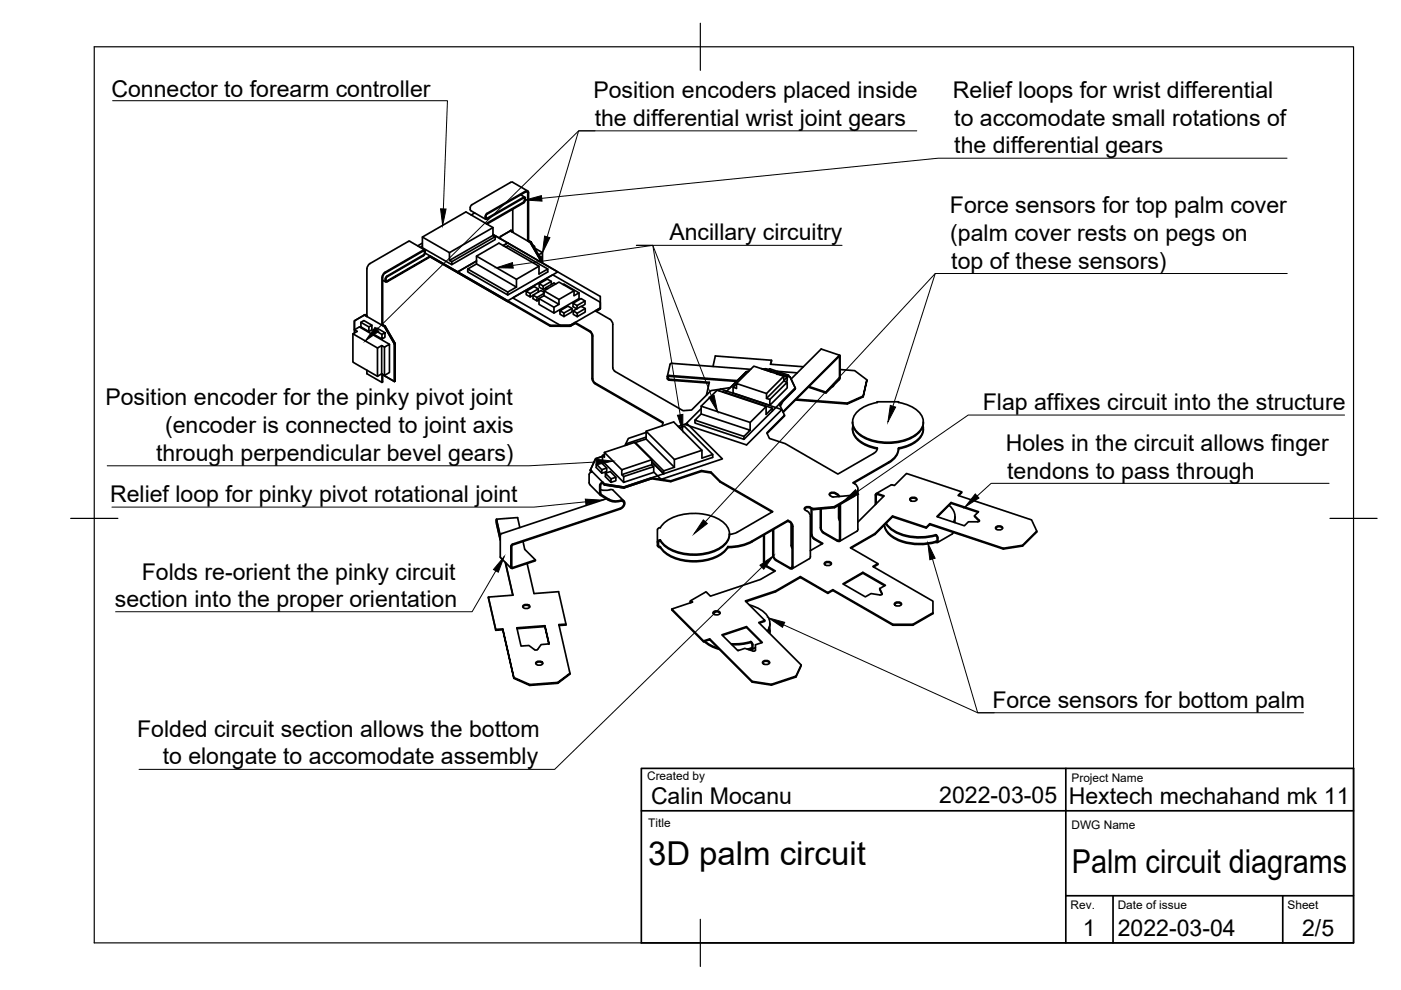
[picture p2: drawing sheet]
<svg xmlns="http://www.w3.org/2000/svg" width="297mm" height="210mm" viewBox="0 0 297 210" stroke-linecap="round" stroke-linejoin="round" font-family="sans-serif">
<!-- layer: Visible -->
<g fill="none" stroke="#000" stroke-width=".36">
<path d="M108.7 38.6l-.5 .1-8.1 4.7a.98 .98 0 0 0-.3 1.2l3.2 1.9M108.7 38.6l3.2 1.9M78.4 55.9l-.4 .5-.2 .6v10.1l-.5-.3 .1-.1 .4 .2-.4-.2-2.3 1.3v1.9M81.1 59.4l.7 .4M81.8 59.4l.3 .2 9.1-5.3v.2l-9.2 5.3M82 58.7l7.8-4.5a.87 .87 0 0 0 .2-1.2l-8.4 4.7-.4 .5-.2 .6v10.2M82.1 58.7l-.2 .2-.1 .6M82.1 59.7l-.2 .1-.2-.3 .2-.8 7.9-4.6 .2-.4-.1-.5-8.3 4.7-.3 .4-.2 .5v10l.6 .4-.6-.4-.1 .2 .5 .3-4.2-2.5-2.2 1.2v1.9M86.6 51.2l-8.2 4.7M86.6 51.2h.3l3.1 1.8M89.6 50.3l5.7 3.3v1.6M89.6 52.2l-.5 .2"/>
<path d="M89.6 51.6l-1 .5M90.1 53.7l6.9 4v.1l-5.8-3.3 25.5 14.7h4.2l1.1-.6 3.2 1.9 .3 .6v9.2M91.2 54.3l25.5 14.7h4.2l1.1-.6 3.3 1.9 .4 .9v9.2l.1 .4 .4 .4M95.3 55.2l9.2-5.3 .5 .3-9.2 5.3zM97 57.7l10.7 6.1v.2l-10.7-6.2zM99.2 57l1.8-1 8.5 4.9-1.8 1zM99.2 57v.7l8.5 4.8v-.6M100.6 45.1l-.7 .5M101 56v-1.7l4.8-2.7 8.5 4.8v1.7l1.8-1.1M101 55.3l-4 2.4M101 54.3l8.5 4.9M102.9 45.9v.4"/>
<path d="M102.9 46.2v.2h.4M103.3 45.2l8.1-4.7h.5l.2 .4v10.1l.5 .3M103.3 47.5l7.7-4.5a.92 .92 0 0 0 .2-1.2l-7.9 4.5-.3-.1 .1-.6 .2-.2 8.4-4.8 .2 .4v10.1M103.3 45.2l-.4 .7M104.5 49.9v-1.6l-5.7-3.4-9.2 5.4v2.2l6.2 3.6M104.5 48.3l-9.2 5.3M105 50.2v.6l-9.2 5.3v-.6M107.2 52.4l.5-.3 8.4 4.9v.7l-8.4 4.8M107.7 51.5l10.6 6.2-10.6 6.1M107.7 51.5l-3.2-1.8 22.8 13.2v2.4l-1.1 .6 3.1 1.8 .6 .8v9.4l.2 .5 .3 .3 14.4 8.4 1.8-.2 4.1-4.1 4.1-.6 3.4-3.4 .5-.1-.5 .1-4.4 4.4M107.7 51.5l-1 .6M108.7 49.1l-.4-.3-2.2 1.4v.4"/>
<path d="M108.7 44.4v4.8l-.5-.2 4.2 2.4 .2-.1 2.1 3.7M110.4 41.3l.9 .5M111 42.9l-7.9 4.5M111.2 42.1v.4M111.2 42.1l-.2-.1-7.7 4.5M111.2 42.5l-.2 .3M111.9 51.1l.2-.1 .5 .3-.2 .1zM112.4 51.4l2.1 3.7 .2-.1v.6M112.6 51.3l2.1 3.7M113 52l.3 .2M113.2 52.3l.1-.1v.4l1.7 1M114.2 54.1l.8-.5v2.2"/>
<path d="M114.2 54.2l.5 .2M114.3 56.4l-4.8 2.8v1.7M114.5 54.6l.2-.2v.6M114.5 55.1v.4M116.9 59.7l-1.7 1M74.8 70.8l5.2 3M75.1 70.6v-.7l1.1-.6 6.4 3.7M75.1 69.9l.6 .4-.9 .5v6l5.2 3M76.5 68.3l1.7 1 .6-.3v.9l-.6 .4-1.7-1v-1l.7-.3 1.6 1M77.8 78.5v.7l3.2 1.9M78.2 69.3v1M79.3 69.9l1.7 1"/>
<path d="M80.9 73.3l-.9 .5v6l.9-.5M81.1 79.5v1.5l-.1 .1v-1.8l2.6 1.6 .2-.1M81.5 69.3l.2-.1 2.1 3.6-.2 .1zM81.5 73.6l1.1-.6v6l-1.1 .6zM81.5 73.6l-.6-.3v6l.6 .3M81.6 70.5l-1.7-.9-.6 .3v1l1.7 1 .6-.4v-1l-.6 .4v1M83.6 72.9v8l.2-.1M83.6 72.9v8l-2.7-1.6M83.8 72.8v8M111.6 61.8l.8 .4v.8l-.8-.5v-.7l1.7-1 .8 .4v.7M113 62.6l-.6 .4M113 62.6l.9 .5"/>
<path d="M114.1 61.2l-1.7 1M114.3 63.3l3.2 1.8v1.3l-3.2-1.9zM114.3 63.3l1-.6 3.2 1.8-1 .6M114.3 63.6l-.4 .2M114.3 60.1l.9 .6v.7l-.9-.5v-.8l1.7-.9 .9 .5v.6M115.3 62.7v-1l3.2 1.8v1M115.3 61.7l3.2-1.9 3.2 1.9v1l1.1-.6M115.3 62l-.6-.4-1.7 1v.7l.9 .5v-.7l1.4-.9M115.8 61l-.6 .4M116.1 61.2l-.3-.2v.4M116.7 69v.2M117.8 60.2l-.3-.2-1.7 1"/>
<path d="M118.7 65.9l.9 .5v.7l-.9-.5v-.7l1.7-1 .9 .5v.7l-1.7 1M118.8 69h2.1v.2h-2.1zM118.8 69l-10.1-5.8 8.5-4.9 10.1 5.8v1.2l-6.4 3.7M119.4 60.3h.2l3.2 1.8v1.2l-5.3 3.1M121.3 65.4l-1.7 1M121.5 64.3l.8 .5M121.5 65.9l.9 .5v.7l-.9-.5v-.7l1.7-1 .9 .5v.8l-1.7 .9M121.7 61.7l-3.2 1.8M122 68.4v.2l-1.1 .6v-.2M123.3 65l.7-.5v-.7l-.8-.5-1.7 1v.7l.8 .5M124 63.8l-1.7 1v.7M124.1 65.4l-1.7 1"/>
<path d="M126.4 66l.9-.5v-.2v.2zM142.1 77.3l-.6 2.5M142.1 77.2l.3-.2 16.8 1.3M161.4 78.2l2.1 .7M163.1 78.3l-.1 .1-.7-.2-.5 .1 .5-.1 5.2 1.7 1.1 2.6-3.3 3.3 3.3-3.3v-.2l-10.9 10.8M163.2 78.2l3.9 1.3M163.2 78.2l-.1 .1M163.5 78.8v.1M163.6 76.6v-.2l-11.9-.9-.5 2.2M163.6 76.4l-.2 .8 6.9 .6M164.8 79.3l2.1 .7M164.8 78.7l4.2 .4"/>
<path d="M166.2 79.7l-6.4-2.1-3.7 3.7M167 79.7l.1 .1M167.2 79.7v.1M167.3 79.7l-.2-.2-.2 .2 .6 .2 1.1 2.4-3.4 3.4 1.1 2.3-3.7 3.8 .5 1.2 3.4 1.1 11.2 6.4 7.5-4.3a1.28 1.28 0 0 0 .8-1.2 6.6 6.6 0 0 1-5.1-3.4l-.1-1.4M174 74.1l-6.3 6.3M174.1 74l3.9 1.3M174.2 74l-.2 .1M178.1 78.4l3.1 .2 2.6 1.9-.8 3.7 .8-3.7M178.1 75.5v4.5M178.1 75.5v-.2h-.2l-11.9 12M125.2 99.8l1.1-2.5 1.4-.5-1.4 .5-1.1 2.3 .3 .4-.4 .2-.2 .4M125.2 99.8v-.2l3 3v.2l4.1 .7v-.2l8.4-2.9"/>
<path d="M125.2 99.8l.2 .2M125.5 80.3l.2 .6 .5 .5 14.3 8.3M126.2 81.2l14.4 8.3-.2 .8M126.4 98.4l1.2 1.2M127.7 96.6l.4 .4v-1.1l6.4-2.1 3.7 3.7v1M128.1 96.4l-.4 .2v1.2l4.5 4.5M128.1 95.9l3.7 3.7M128.6 99.2l-1 .4v.7l-1.2-1.2v-.7l1-.4 1.2 1.2v.8l-1 .3M134.7 93.8l2.3-.7 6 6-2.3 .7zM134.7 93.8v.2M137 93.1v-1.7l5.8-1.9 6 6v1.6l2.3-.7M137 91.7l-3.8 1.3-.7 1.5"/>
<path d="M137 92.7l-4.3 1.4 .2 .3M137 91.4l6 6M138.2 97.5l-6.4 2.1v1M138.6 98.9l-.4-.4-6.4 2.1 .4 .4M140.7 99.8v.6l-2.5-2.5 2.5 2.5M141.7 80.3v-.4l.1-.1 14.3 1.1M141.7 80.3l.2 .1 8.5 .7-.6 2.7M141.8 80.6l8.5 .6M141.8 80.6l-.3-.2v-.5l.3-.3 14.5 1.1M143.8 90.4l1.8-.6 7.6 7.5-13 4.3M144.1 90.7l1-.3 6 6v.6l-10.4 3.4M147.3 89.1l1.4-1.3 10.3 3.4-1.3 1.3z"/>
<path d="M147.3 89.1v.6l10.4 3.4v-.6M148.7 86.1l10.3 3.5M148.7 99.8v.2M148.8 95.5l-5.8 1.9v1.7M152.4 82.9l.4-.4 13 4.3-7.5 7.5-13-4.3 3.4-3.4M153.3 83.2l.1-.1 10.3 3.4v.7M155.4 82.1l.7 .3v-1.1l6.4 2.1M156.1 81.4l-.7 .7v1.2l7.8 2.6M162.4 86.2l-3.4 3.4v1.6M163.2 84.7l3.7-3.7v1.2l-3.7 3.7zM163.7 86.5l-1.3 1.4v-1.7l-10.4-3.5-3.3 3.4v1.7M165.7 85.3l-.3 .7"/>
<path d="M165.9 85.1l-.5 1M166.2 80.8v-1.1l-3.7 3.7v1.1M166.2 80.5l.1 .1M166.3 80.8v-.2l.6-.6v.7l-.3 .3M166.3 88v.2l-3.7 3.7M166.9 81l-.7-.2-3.7 3.7 .7 .2M168.7 84.8l10.9 .9M168.8 84.6l10.8 .9M171.4 82.1l3.7 1.2M176.7 81.8l-.3 .2M177.9 80.3l-2.8 2.8-3.6-1.1M177.9 80.3l.1-4.8-11.9 11.9"/>
<path d="M178.1 80l-.2 .5-2.8 2.8v-.2M180.7 89.5a3.7 3.7 0 0 0 2.3 3.2 11.5 11.5 0 0 0 11.3-.5 3.2 3.2 0 0 0 1.4-2.7M180.7 90.9a4.2 4.2 0 0 0 3.4 3.7l1.9 .6M181.6 87.5a7.6 7.6 0 0 1 4.4-2.2v-.1h4.5v.1a6.4 6.4 0 0 1 5.2 3.4 3.3 3.3 0 0 1-1.8 3.6 11.3 11.3 0 0 1-11.9-.5 2.88 2.88 0 0 1-.4-4.3zM183 84l-3.4 1.5v.2l3.4-1.5M190.5 95a3.6 3.6 0 0 1-2.1 3l-7.6 4.4 .5 .2M195.7 90.2a3.5 3.5 0 0 1-2.2 3.7l-1.9 .8-1.1 .3a3.5 3.5 0 0 1-2.1 3.2l-7.4 4.2M195.7 90.9a3.6 3.6 0 0 1-2.4 3.4l-2.8 .9M105.2 110.3v.3M105.3 110.6v.5M105.3 110.2v-.1l.8 3.5M105.3 110.4v.5"/>
<path d="M105.3 110.1l4.4-.4 .5 2.2M105.3 110.9l.8 3.5M105.3 111.1l.8 3.5M105.3 110.3l.8 3.5M105.3 110.3v.1M107.1 119.2l1.6 7M107.2 119.3l1.6 6.9-5.3 .4 1.6 7M108.3 115.8v4.5M111.8 119.5l1.4 6.3 5.2-.4 1.6 6.9v.2l-1.5 .1M113.5 118.7v.2l-4.8 1.6-.4-.2M124.9 100.6v1.8M124.9 102.3l.2 .4 2.2 2.3"/>
<path d="M127.3 104.6v-1.8l.2-.2 .3-.2v-.2a.75 .75 0 0 0-.7 .7l.2 2 1.7 1.1M127.4 103.8l.7 .2 1.2-.2M127.4 104.5l.1 .4a4.5 4.5 0 0 0 3.5 1.3 1.03 1.03 0 0 1 1.4 .2 1.29 1.29 0 0 1-.9 1.5l-22.8 7.6-.2 .2 .1 4.6 4.9-1.6-2.2-2.2-.4-1.7M127.8 102.2l.4 .4 4.1 .7 5.8-2 4.1 .7 6.5-2.2 2 .3 2 1.9 11.2 6.5-7.6 4.4-1.6 .4M128.4 100.3l1-.3 1.2 1.2v.7l-1.1 .4M128.5 105.8l-22.3 7.4-.1 .4v4.6l2.3 2.3M129 106a3.2 3.2 0 0 0 2.5 .3M129.3 103.8l.7 .2M130 104l2.3 2.2M130.6 101.2l-1.1 .3v.8l-1.1-1.2v-.8l1.1 1.2M131.5 106.3a.62 .62 0 0 1 .8 .3 .62 .62 0 0 1-.3 .8l-.5 .4-22.8 7.6-.4 .4M132.2 101l6.4-2.1v1.3l-6.4 2.1z"/>
<path d="M138.1 101.3v.2l-5.8 2v-.2l-4.1-.7v.2l-.4-.4 .4 .4 4.1 .7 5.8-2 4.1 .6 6.5-2.1 2 .3 2 1.9 11 6.4M138.6 100.1l1.6 1.5M140 114.5a.48 .48 0 0 0-.6 .4M140 114.7l-.3 .1-.1 .9 .4 .2M140 114.5v.2M140 115.9v.2M140 116.1a7.6 7.6 0 0 0 6.1 3 9.8 9.8 0 0 0 7.8-2.5l.4-.5M140 115.9a7.6 7.6 0 0 0 6.1 3 9.8 9.8 0 0 0 7.8-2.4l.4-.6M140 114.5a7.7 7.7 0 0 0 6.1 3 9.7 9.7 0 0 0 7.9-2.5 3 3 0 0 0-1.1-4.6 11.3 11.3 0 0 0-12 .4l-.9 1.1a.5 .5 0 0 0-.6 .4v3.4l.3 .3 .3 .1M140.2 101.6v.2M142.2 102v.1M150.7 100.1v.2"/>
<path d="M152.7 102v.2M154.3 115.9v.2M154.6 113.2a3.6 3.6 0 0 1-2.5 3.4 11.3 11.3 0 0 1-11.2-.8l-.9-1.1M161.9 113.5v5.5l.2 .7 .4 .4M162.1 113.4v5.7M162.1 119.1l.1 .5 .3 .4M162.5 120l1.9 1-3.2 1.9-10.6 3.5-1-.8M164 112.2v5.6l.2 .5 .3 .3M164.5 118.7l3 1.7h.2l.3-.3M167 110.3v.2M167.7 111v4.7M167.7 115.7l.3 .5"/>
<path d="M167.9 111.6v8.5M168 111.5l-.3-.6-.7-.4-7.5 4.4a10.4 10.4 0 0 1-5.2 1.2M168.1 111.7v8.5v.2l-.4 .2-3.2-1.8-.5-.4-.1-.7v-5.4M168.1 111.6a1.49 1.49 0 0 0-1.1-1.3l-7.5 4.4a10.6 10.6 0 0 1-5.2 1.2M170.8 108.2l.4 .2M171.2 108.4l.4 .5 .2 .6M171.6 118.4l-3.7 2.2M171.8 109.5v8.5M171.8 107.8l.4 .1M171.8 118l-.2 .4M171.8 107.5l-.5-.1a.58 .58 0 0 0-.7 .6l.2 .2M171.8 107.7l-.7-.1-.5 .3"/>
<path d="M172 107.8v5.7l.6 .8 1.7 1M172.1 107.9v5.4M172.1 113.3l.2 .5 .3 .3 1.9 1.1-2.7 1.5M173.9 107.9v4M173.9 111.9l.2 .6 .5 .5M174.1 107.9v4.1l.1 .5 .4 .3M174.6 112.8l3 1.7 .2 .1 .2-.3M174.6 113l2.9 1.7M174.8 119.6a.96 .96 0 0 1 1.5 0M175 119.2l.5-.1a.58 .58 0 0 1 .8 .5l-.8 .3a.58 .58 0 0 1-.7-.5zM176.8 107.4l.1 .2-4.7 .3M177.1 104.7l-.7-.1-.6 .3"/>
<path d="M177.1 104.5l-.5-.1a.58 .58 0 0 0-.7 .5l.7 .5 4.5-.4 .1 .2-4.3 2.4M177.1 104.5l.9 .8M177.1 104.7l.8 .6M177.8 105.2v.1M177.8 107.1v2.7M177.8 109.9l.2 .5M178 107v7.3M178.2 106.9v7.5l-.2 .4-.4-.1M181.1 105l-4.3 2.4-4.4 .4-.6-.2M181.3 102.6l.4 .5 .2 .6M181.9 103.7v8.5M181.9 112.2l-.2 .4-3.7 2.2"/>
<path d="M185.5 113.1v.2M185.6 104.9v2.1M185.8 104.7l3.1-1.9 .7 .1 2.6-2.5 11.7 3.9-.8 .7 15.6 5.2 1.1 2.4-3 3-4.1 .6-15.6-5.2-.7 .8-7.2-2.4-3.7 3.7-5.2 3 5.8 3.4-1 .6 12.7 7.4v2.4l-4.3 2.5h-4.2l-12.7-7.4-1.1 .6-5.8-3.3-5.3 3-6.4 2.1 4.2 4.1-1.3 .5 9 9-1.1 2.4-5.2 1.7-4.1-.6-9-9-1.3 .4-6.8-6.8 4.5-1.5-.3-.2M186.1 104.7h-.3l-.2 .2 .2 .1v1.8M186.1 104.7v.1l-.3 .2M186.1 104.7l1.4 .4-5.6 5.6M186.1 104.8l1.2 .5M186.1 119.5v.2l-.9 .5M187.5 111.4a4.8 4.8 0 0 0 3.8 3.5 12.5 12.5 0 0 0 7.1 .1M187.5 111.3a5 5 0 0 0 3.9 3.4 12.5 12.5 0 0 0 7 .1M187.8 111a8 8 0 0 0 6.7 3l2.4-.1 1.5-.4M187.9 110.9a8.5 8.5 0 0 0 7.5 2.9l3-.4"/>
<path d="M189.2 109.4v.2M192.9 106a.96 .96 0 0 1 1.5 0M193.1 105.6l.5-.2a.58 .58 0 0 1 .8 .6l-.8 .3a.58 .58 0 0 1-.7-.6zM196.4 111.8v.2M197.1 111v.2M198.5 115h.3l.1-1-.2-.4-.3-.2 .3 .6v.7l-.1 .1h-.2l.1 .2M198.6 109.5l3-3 5.9 2-.9 .8 1.1 1.1-.4 .2h-2l-.8 .9zM201.2 107.1a2.92 2.92 0 0 1 1 3.6M201.6 106.5v.2M201.9 113.2l-3.1 1.8M202 112.9v.1M202 112.9l-.1 .3"/>
<path d="M202.4 110.3l.1 .5M202.5 109.5l-.2 1.2M203.9 104.3v.2l-.6 .6M206.6 109.3v.2l1 1M207.3 108.6l-5.7-1.9-2.8 2.9M211.1 112a.96 .96 0 0 1 1.5 0M211.3 111.6l.5-.1a.58 .58 0 0 1 .8 .5l-.8 .4a.58 .58 0 0 1-.7-.6zM212.7 116.2v.2M216.8 115.6v.2M219.8 112.6v.2l-3 3-4.1 .6-15.6-5.2-.7 .8-7.2-2.4-3.7 3.7-5.1 2.9M103.5 126.6l1.6 6.8M106.6 133.3l-1.5 .1v.2l1.5-.1"/>
<path d="M110.8 128.7a.96 .96 0 0 1 1.5 0M111 128.3l.6-.1a.58 .58 0 0 1 .7 .5l-.7 .3a.58 .58 0 0 1-.7-.5zM115.5 132.7l-5.9 .4 .9 3.9 1.6-.1 1.2 .8 .4 .1 .3-.1 .7-1 1.7-.2-.9-3.8 .9 3.8M115.5 132.9l-5.9 .4M120 132.3l-1.5 .1 2.3 10.5-2.5 2v-.2l2.5-2M142.4 129.1v.2l6.8 6.8M146.4 127.6l.1 .2M146.4 127.6v.2M146.6 127.4h-.2v.2M146.6 127.4l-.1 .3M146.6 127.6l.1 .1M149.2 135.9v.2l1.3-.5 9 9"/>
<path d="M149.3 136l1.4 1 1.9 .7M149.5 136l1.2 .8 1.6 .6M149.6 125.5l-3.2 1.9M150.5 135.5v.1M151.2 130a.96 .96 0 0 1 1.5 0M151.4 129.6l.5-.1a.58 .58 0 0 1 .8 .6l-.8 .3a.58 .58 0 0 1-.7-.6zM153.1 134.6l5.2-1.7 3.3 3.3-1.4 .5v1.1l-.2 .2-2.1-.5-1.5 .5zM156.6 137.9h-.2M158.3 132.9v.1l-5.1 1.7M158.3 133l3.2 3.3M158.9 128.3a5.4 5.4 0 0 1 4.3 3.5l-.1 1.3-.4 .7M159.2 136l-2.3 .5h-1.9"/>
<path d="M159.2 137.4l-.7 .2M159.2 137.6l-.4 .1M159.2 136.3v-.3l.4 .5v.9l-.2 .3-.2-.1v-.2l.2 .1 .1-.1M159.4 136.6v.8M159.5 136.6l-.3-.4-1.7 .4-2.3 .1M160.2 137.3l-.7 .4M162.2 131.5v.2l-1.2 .4M162.5 120.2l1.7 .9M163.2 133v1.2M163.2 132.2v.2M163.2 133.6v.2M163.2 132.4l-.1 .7-.3 .8"/>
<path d="M163.2 133.8v.5M164.4 125.3v.2l-6.2 2.1M164.4 125.5l5.3-3.1 5.8 3.4 1.1-.6 12.7 7.4h4.2l4.3-2.5v-.2M169.7 122.3v.1M175.5 125.6v.2M176.6 125v.2M178.9 123.9l4-2.4 4.7 2.7M182.9 121.3v.2M186.5 124.8l1.2-.7-4.8-2.8-4.2 2.5 4.8 2.7 1.2-.7 1.9 .3h.3l.1-.2M186.5 124.8l.5 1.1M186.5 124.8l.5 1.2M189.3 132.4v.2"/>
<path d="M189.6 128.2a.96 .96 0 0 1 1.5 0M189.9 127.8l.5-.2a.58 .58 0 0 1 .7 .6l-.7 .3a.58 .58 0 0 1-.7-.5zM193.5 132.4v.2M108.9 143.7l-2.3-10.4 2.3 10.5M112.3 145.1l-3.4-1.4v.1l3.4 1.5M113.6 140.7a.96 .96 0 0 1 1.5 0M113.8 140.3l.5-.1a.58 .58 0 0 1 .8 .5l-.8 .3a.58 .58 0 0 1-.7-.5zM118.3 144.7l-6 .4v.2l6-.4M159.5 144.5v.1l4.1 .7v-.2M161.7 140.5a.96 .96 0 0 1 1.5 0M161.9 140.2l.5-.2a.58 .58 0 0 1 .7 .6l-.7 .3a.58 .58 0 0 1-.7-.5zM168.8 143.5l-5.2 1.8"/>
<path d="M169.9 141l-1.1 2.5v-.1"/>
</g>
<circle cx="164.8" cy="79.3" r=".17" fill="#000" stroke="#000" stroke-width=".21"/>
<!-- layer: Border -->
<path d="M20 9.9h267v190h-267zM148.5 4.9v10M15 109.9h10M282 109.9h10M148.5 194.9v10" fill="none" stroke="#000" stroke-width=".25"/>
<!-- layer: TitleBlock -->
<path d="M136 162.9h151v37h-151zM136 171.9h151M226 162.9v37M226 189.9h61M236 189.9v10M272 189.9v10" fill="none" stroke="#000" stroke-width=".36"/>
<!-- layer: Annotations -->
<g fill="#000" stroke="#000" stroke-width=".21">
<path d="M93.4 44.3h1.2l-.7 3.5zM105.3 56.8l3.3-1.1 .2 1.1zM111.4 42.4l3.4-.9 .1 1.1zM115.5 50.1l1.1 .3-1.6 3.2zM79.5 69.4l.8 .8-2.9 2.1zM126.5 97.4l3.5 .4-3.5 .7zM143.6 88l1.2-.1v3.5zM150.3 84.2l1.1-.4 .7 3.5zM188.8 86l1.1 .3-1.6 3.2zM124.1 105.8l3.6 .2-3.5 1zM149.1 110.2l.9 .8-2.8 2.2zM161.1 119.8l2.9-2-2.1 2.9z"/>
<path d="M178.8 106.3l2.6-2.5 .7 1zM196.7 115.2l1.6 3.2-1.2 .3zM206.8 104.7l.8 .9-3 1.9zM106.9 118l-1.3 3.3-1-.6zM162.9 131l3.5 .9-.5 1.1z"/>
</g>
<g fill="none" stroke="#000" stroke-width=".21">
<path d="M23.9 21.4h71l-.9 22.9M126.2 27.7h-3.5l-6.7 22.5M194.4 27.7h-71.7l-42.8 42.1M272.9 33.5h-74l-84 8.6M178.5 52h-40.1l-29.7 4.3M201.8 58h-3.5l-48.8 52.6M272.9 58h-74.6l-9 28.1M126.5 98l-14.3 .8h-89.5M150.9 84l-12.5-32h-3.5h3.5l5.8 35.9M285.1 88h-79.8l-23.6 16.3M124.2 106.4l-11 1.1h-89.5M197.7 118.5l9.6 32.6h69.1"/>
<path d="M281.8 102.5h-71.7l-2.9 2.7M105.1 121l-5 8.7h-75.6M161.5 120.3l-43.9 42.8h-88.1M166.1 132.5l41.2 18.6h3.5"/>
</g>
<g font-size="7">
<text x="137.4" y="183.5">3D palm circuit</text>
<text x="227.3" y="185.2">Palm circuit diagrams</text>
</g>
<g font-size="4.9">
<text x="23.6" y="20.7">Connector to forearm controller</text>
<text x="125.8" y="20.8">Position encoders placed inside</text>
<text x="202" y="20.7">Relief loops for wrist differential</text>
<text x="126.1" y="26.7">the differential wrist joint gears</text>
<text x="202.3" y="26.6">to accomodate small rotations of</text>
<text x="202.3" y="32.5">the differential gears</text>
<text x="201.4" y="45.2">Force sensors for top palm cover</text>
<text x="141.9" y="51">Ancillary circuitry</text>
<text x="201.5" y="51.1">(palm cover rests on pegs on</text>
<text x="201.7" y="57">top of these sensors)</text>
<text x="22.4" y="86">Position encoder for the pinky pivot joint</text>
<text x="208.4" y="87">Flap affixes circuit into the structure</text>
<text x="35" y="91.8">(encoder is connected to joint axis</text>
<text x="213.3" y="95.6">Holes in the circuit allows finger</text>
<text x="33.1" y="97.7">through perpendicular bevel gears)</text>
<text x="213.6" y="101.5">tendons to pass through</text>
<text x="23.3" y="106.5">Relief loop for pinky pivot rotational joint</text>
<text x="30.1" y="122.9">Folds re-orient the pinky circuit</text>
<text x="24.4" y="128.7">section into the proper orientation</text>
<text x="210.4" y="150.1">Force sensors for bottom palm</text>
<text x="29.1" y="156.3">Folded circuit section allows the bottom</text>
<text x="34.5" y="162.1">to elongate to accomodate assembly</text>
<text x="138" y="170.6">Calin Mocanu</text>
<text x="199.1" y="170.3">2022-03-05</text>
<text x="226.6" y="170.4">Hextech mechahand mk 11</text>
<text x="229.6" y="198.6">1</text>
<text x="237" y="198.4">2022-03-04</text>
<text x="276.1" y="198.6">2/5</text>
</g>
<g font-size="2.5">
<text x="137.2" y="165.4">Created by</text>
<text x="227.2" y="165.8">Project Name</text>
<text x="137.4" y="175.4">Title</text>
<text x="227.2" y="175.8">DWG Name</text>
<text x="227" y="192.7">Rev.</text>
<text x="237" y="192.7">Date of issue</text>
<text x="273" y="192.7">Sheet</text>
</g>
</svg>
